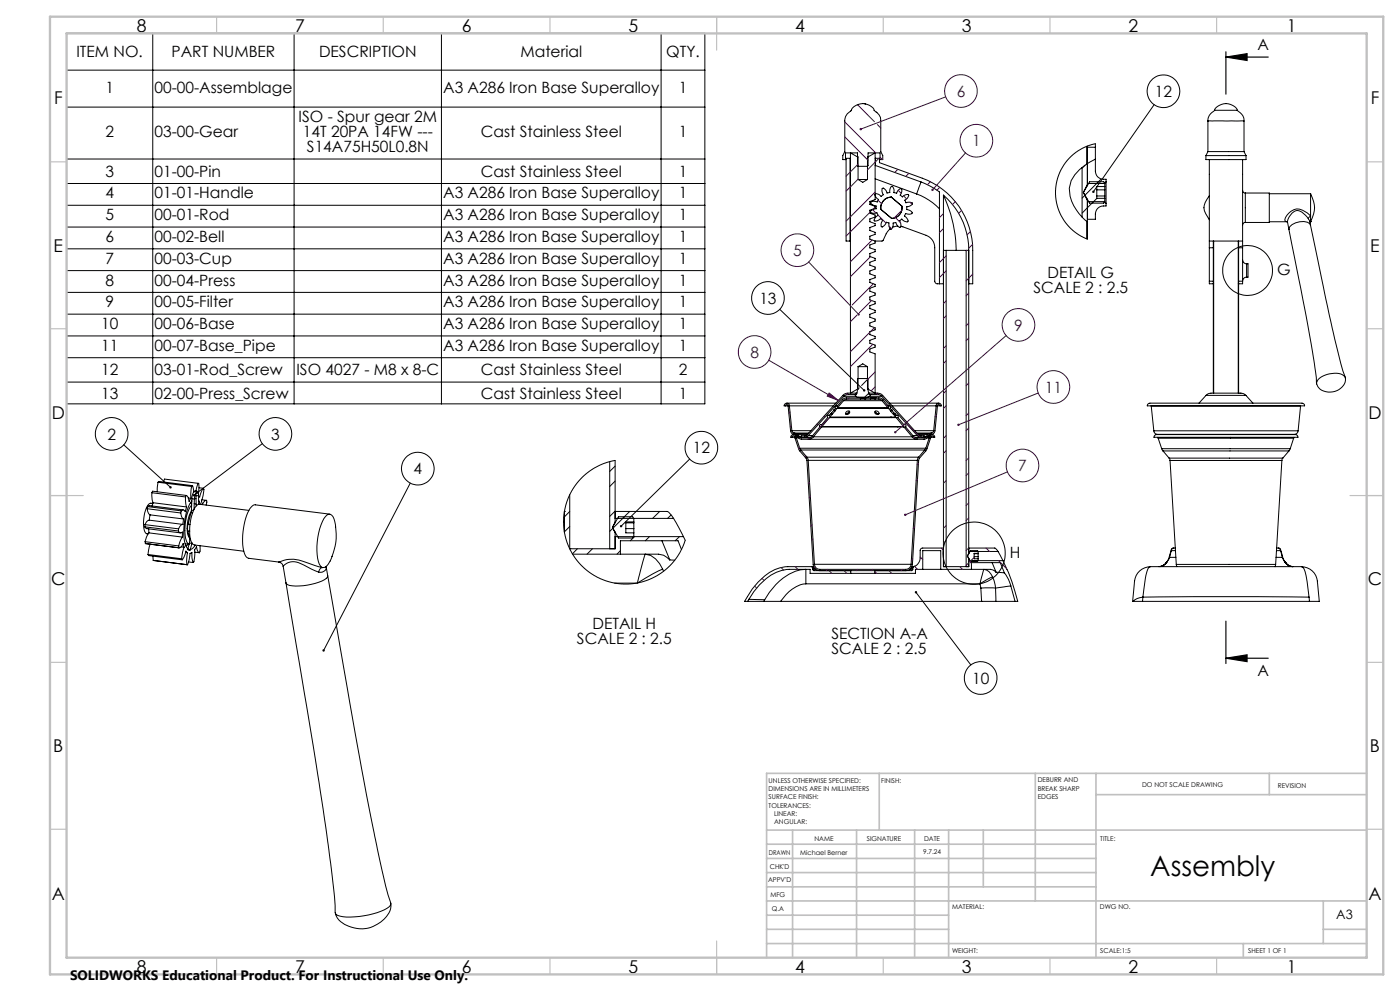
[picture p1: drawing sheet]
<svg xmlns="http://www.w3.org/2000/svg" width="420mm" height="297mm" viewBox="0 0 420 297" stroke-linecap="round" stroke-linejoin="round" font-family="sans-serif">
<g fill="none" stroke="#000" stroke-width=".3">
<path d="M20 10h191.5v111h-191.5zM45.8 10v111M88.2 10v111M132.4 10v111M198.3 10v111M20 21h191.5M20 32.1h191.5M255.2 33.3h.1M257.4 31.4h-.2M259.4 31.1l.3 .1M262.9 33.6l.2 .2M346.3 31.4l-18.3 26.1"/>
<path d="M364.4 33.1a4.1 4.1 0 0 0-2 3.2M364.4 33.1a3.9 3.9 0 0 1 6.8 0M364.4 33.1h6.8M371.2 33.1l.1 .1a3.8 3.8 0 0 1 1.9 3.1M20 55h191.5M20 47.7h191.5M253.6 47.8h-.8v-1.2l.6-1.2v-9.1a3.5 3.5 0 0 1 1.9-3.1 2.97 2.97 0 0 1 2.9-2.1 3.6 3.6 0 0 1 4.1 2.1l.3 .2a3.1 3.1 0 0 1 1.6 2.9v9.1l.6 1.2v1.2h-.8M253.6 47.8h.2M253.6 47.8v-2h3.6v3.8l.2 .2h2.8l.2-.2v-3.8h3.6v2M255 47.4h.1M255 47.4h-1.2v24.8h1.2M255 47.4v24.8"/>
<path d="M257.4 53.8h2.8M257.4 53.8v-6.8l-2.3-1.2v72l2.1-1.2M257.4 53.8l1.4 .8 1.4-.8M260.2 53.8v-6.8l2.3-1.2v14l-1.6 .6v.9l1.6 .5v.6l-1.6 .6v.9l1.6 .5v.6l-1.6 .6v.9l1.6 .5v.6l-1.6 .6v.9l1.6 .5v.6l-1.6 .6v.9l1.6 .5M262.5 47.4h.1M262.5 53.6l12.5 4.5M262.6 58.1v-.1a2.01 2.01 0 0 1 1.7 .9l.2-.2a.59 .59 0 0 0 .2-1l.1-1.3a.51 .51 0 0 1 .7 .4l.4 .4a.56 .56 0 0 0 .4 .6 .56 .56 0 0 0 .6-.3l.4-1.4 .5-.2 .4 .9-.1 .9 .9 .2 .4-.8 .8-.6 .3 .2v.7l-.4 1.2 .6 .4 1.3-.7h.4l.2 .2a2.12 2.12 0 0 1-1.2 1.5l.1 .2a.59 .59 0 0 0 1 .4l1.2 .2 .1 .4-.8 .5-1 .2v.4a.53 .53 0 0 0 .1 .5 .53 .53 0 0 0 .6 .2l.6 .3 .3 .5-.7 .4-1.2-.2-.4 .7 .9 .9a.51 .51 0 0 1 0 .9l-.9-.2-.8-.7-.7 .6 .4 .6v1.2h-.5l-.7-.7a.57 .57 0 0 0-.4-.5 .57 .57 0 0 0-.7 .3v.7l-.5 .8h-.3l-.4-1.1a.57 .57 0 0 0-.2-.7 .57 .57 0 0 0-.7 0l-.5 .8-.7 .4-.3-.6 .5-1.4-.6-.5-.8 .6-1 .1-.2-.2 .5-.9a.69 .69 0 0 0 .5-.9 .69 .69 0 0 0-1.1-.3l-.9-.2-.1-.3 1-.7 .8-.1-.1-.2a.58 .58 0 0 0-.1-.7 .58 .58 0 0 0-.6-.1l-.4-.3a.52 .52 0 0 1-.5-.7l.8-.3 1.2 .2 .4-.7-.9-.9-.3-.6zM262.6 47.4h1.2v1.4l12.9 4.6a22.9 22.9 0 0 1 15.1 21.6v10.1h-1.2M262.6 49.6l-.1 .1M262.6 49.6l13.7 4.9M262.6 47.4v2.2M263.8 47.8h.2"/>
<path d="M275 58.1l3.7 1.9 3.1 2.6M276.3 54.5l-1.3 3.6M276.3 54.5l2.9 1.3 2.6 1.7v27.6M283 58.5a39.2 39.2 0 0 1 3.8 16.3v.2M283 58.5a21.9 21.9 0 0 1 7.6 16.5M283 58.5v111.3h7.6v-2.4M324.6 50.2v14.9M325 57.7l1.2 2.4M325.5 58.6l-.9 .8M325.5 49.5l-.9 .9M326 43.8l-.1 5.4a12.8 12.8 0 0 0-4.6 4.9 9.3 9.3 0 0 0 1.6 8.8l1.9 2.3 1.4 1.3M326.1 59.6l.1 .5"/>
<path d="M326.2 55.3l-.1 .4M326.2 43.8v11.5M326.2 55.3l-1.2 2.4M326.2 44.1h2.4M326.9 54.5h4.2l.3 .5v5.3l-.3 .6h-4.2l-1.9-3.2zM328.6 47.7l-2.4 1.3M329 58.7h2.4M329 56.9h2.4M329.1 59.4l-4.5 4.5M330.4 53.6l-4.9 4.9M331.4 55.9h-2.4v3.5h2.4M331.8 54.5v-.8h-.8a2.41 2.41 0 0 1-2.4-2.4v-8.2l-2.2 .6-2 .9-2 1.3-1.9 1.8-1.3 1.7-1.2 2-.7 2.1-.6 2.6v2.3l.3 2.6 .8 2.5 1.3 2.5 1.5 1.9 1.5 1.3 2.2 1.6 1.9 .9v-11.6"/>
<path d="M331.8 54.5v6.5M331.8 54.5l-.5 .5h-5.1M361.8 46.6h12M361.8 46.6v1.2h12v-1.2M362.4 45.4v-9.1l.3-.1 10.5 .1v9.1M362.4 45.4l-.6 1.2M362.4 45.4h10.8M362.8 58.7a5.4 5.4 0 0 0-1.5 4.4l1.5 2.8M362.8 47.8v24.4M372.8 57.1a.78 .78 0 0 0 .8 .8M372.8 47.8v24.4M373.2 45.4l.6 1.2"/>
<path d="M373.6 57.9h7.2v8.8h-7.2M373.6 57.9v8.8M380.8 58.1l12.4-.1a8.1 8.1 0 0 1 0 8.5M393.2 58.1v6.7M20 61.5h191.5M20 68h191.5M20 74.6h191.5M255 72.2h.1M262.5 72.2v.6l-1.6 .6v.9l1.6 .5v.6l-1.6 .6v.9l1.6 .5v.6l-1.6 .6v.9l1.6 .5v.6l-1.6 .6v.9l1.6 .6v.6l-1.6 .5v.9l1.6 .5v.6l-1.6 .6v.9l1.6 .5v.6l-1.6 .6v.9l1.6 .5v.6l-1.6 .6v.9l1.6 .5v.6l-1.6 .6v.9l1.6 .5v.6l-1.6 .6v.9l1.6 .5v.6l-1.6 .6v.9l1.6 .5v.6l-1.6 .6v.9l1.6 .5v.6l-1.6 .6v.9l1.6 .5v11.8l-2.1-1.2M265 60.2a3.1 3.1 0 0 1 2.4-1.1l3.2 2.7a3.2 3.2 0 0 1-3.1 3.7l-3.2-2.7a3 3 0 0 1 .7-2.6zM267.1 68.6a6.8 6.8 0 0 0-2.2 3.4l-.2 .2h-2.2M269.3 67.7l-1.5 .4"/>
<path d="M270.3 67.8l7.5 2.7a3.9 3.9 0 0 1 2.6 3.8v10a.78 .78 0 0 0 .8 .8h1.8M283 75h.8M283.8 75h6M283.8 75v94.8M289.8 75h.8M289.8 75v94.8M290.6 75v90.8M326 66.3v5.3M326.2 60.4h5.1l.5 .6M331.8 61v.7a2.58 2.58 0 0 0-3.2 2.4v1.6h-2.4M362.8 72.2h10M362.8 72.2v2.1"/>
<path d="M362.8 74.3v10M362.8 74.3h1.2M364 72.2v2.1M364 74.3v10M364.1 72.2v45.6M371.5 72.2v45.6M371.6 72.2v2.1M371.6 74.3v10M371.6 74.3h1.2M372.8 72.2v2.1M372.8 77.9a1.2 1.2 0 0 0 1.2 1.2M372.8 74.3v10"/>
<path d="M373.6 66.7a.78 .78 0 0 0-.8 .7M374 79.1v4M374 79.1h.4v4h-.4M380.8 66.5l5.5 .1M386.3 66.6l.4 2.2M386.7 68.8l3.5 17.7a406 406 0 0 1 4.7 26.7v1.6M392.5 65.5l.4 .9 7.5 35.2 1.9 7.5 1.3 4M392.5 65.5a5.7 5.7 0 0 0-3.4-2.4 4 4 0 0 0-2.8 3.5M393.2 66.5h.1M393.1 67.5a2.52 2.52 0 0 0-3.2-1 3.3 3.3 0 0 0-3.2 2.3M393.2 64.8v1.6M393.2 66.4h.1"/>
<path d="M393.2 64.8l-.7 .7M393.2 66.4l-.2 .1M393.2 64.8v-.1a5.1 5.1 0 0 0-5-1.9 4.5 4.5 0 0 0-2.8 3.2l.3 .4 .5 .1M20 81.1h191.5M20 87.6h191.5M20 94.2h191.5M233.9 92.7l25.4 24.3M362.8 84.3v.8h1.3M362.8 84.3h1.2M364 84.3v33.5M371.6 84.3v33.5M371.6 84.3h1.2"/>
<path d="M372.8 84.3v.8h-1.3M374 83.1a1.2 1.2 0 0 0-1.2 1.2M20 100.7h191.5M20 107.2h191.5M20 114.5h191.5M253.2 118.8h3.6M253.2 118.8l-10.7 11.7M256.4 118.2l.8 .8h3.3l.7-.8M256.8 117.8h-2.4l-1.2 .4-11.2 12.2-1.6 .2v.5h.9M256.8 118.2h-2.6l-1 .6M256.8 117.8h.3M256.8 117.8v.4"/>
<path d="M257.2 116.6l-.1 1.1-.3 .5M257.2 116.6v-3.2h3.2v3.2M257.4 109.9h2.8M257.4 109.9v6.7h-.2M257.4 109.9l1.4-.9 1.4 .9M257.8 116.2l-.6 .6M258.1 119.2l-4.6 .1-.7 .5-1.6 1.9a.4 .4 0 0 0-.6 .1 .4 .4 0 0 0 0 .5l-.4 .6M258.1 119.6h-4.1l-1 .5M258.1 119.2h.1M258.1 119.2h1.4M258.1 119.6h1.4M258.1 119.2v.4"/>
<path d="M259.5 119.2h.1M259.5 119.2h1.6M259.5 119.6h1.6M259.5 119.2v.4M260.2 109.9v6.7h.2M260.4 113.6l-1.9 1.9M260.4 116.6l.4 1.6M260.5 119h.1M260.6 117.8h.2M260.7 118.1l-.1-.2-1.2 1.1M260.8 117.8h2.5l1.2 .4 11.1 12.2 1.6 .2v.5h-.9M260.8 118.2h2.7l1 .6"/>
<path d="M260.8 118.8h3.7M260.8 117.8v.4M261.1 119.2h.1M261.1 119.2h1.4M261.1 119.6h1.4M261.1 119.2v.4M262.5 119.2h1.3l.9 .4 1.8 2.1a.4 .4 0 0 1 .6 .1 .4 .4 0 0 1-.1 .5l.5 .6M262.5 119.6l1.4 .1 .7 .4M262.5 119.2h.1M262.5 119.2v.4M264.5 118.8l10.7 11.7M361.8 118.5l.7-.5 .8-.2h9l.8 .2 .7 .5"/>
<path d="M361.8 118.5h12M361.8 118.5l-2.1 2.3M373.8 118.5l2.1 2.3M403.6 113.2a4.3 4.3 0 0 1-4.4 4.3l-1.5-.1a3.3 3.3 0 0 1-2.7-2.4M403.6 113.3a2.93 2.93 0 0 0-3.3-1.4 5.7 5.7 0 0 0-5.3 2.7v.5M37.1 133.3l14.1 12.7M78.7 133l-20.5 15.4M182.9 138.4v26.1M184.5 139.7l-1.6 1.6M206.9 137.6l-20.6 20.1M235.6 121.6h-.4a.79 .79 0 0 1 .8-.8 .79 .79 0 0 1 .8 .8M235.6 121.6a.41 .41 0 0 1 .4-.4 .41 .41 0 0 1 .4 .5"/>
<path d="M235.6 121.6h.8M236 120.8h14.8M236.4 121.7l.8 7.4a1.2 1.2 0 0 0 .9 1.1l.9 .2 .5 .8 .7 .4 2.3 .1M236.8 121.6h13.2M236.8 121.6l.8 7.5M237.6 129.1l.6 .7M237.6 129.1h5.7M237.6 131.1a.47 .47 0 0 1 .6-.3 .47 .47 0 0 1 .3 .5l1.2 3.6 2.2 2.5 .2 .6 1.8 31.2a1.99 1.99 0 0 0 2.1 1.8M237.6 131.1h.8M238 130.2h.4M238.2 129.8h4.4M238.2 129.8l.7 .2"/>
<path d="M238.8 130.9a.8 .8 0 0 0-.8-.7 .8 .8 0 0 0-.8 .9h.4M238.8 130.9l.1 .3M238.8 130.9h.6M238.9 131.2h.6M238.9 131.2l1 3.1M238.9 130l.5 .3M238.9 130h3.6M239.4 130.3h2.7M239.4 130.3l.4 .6M239.8 130.9h.6M239.9 134.3l.3 .6M239.9 134.3h37.8"/>
<path d="M240.2 134.9h37.2M240.2 134.9l1.9 2.1M241.3 131.1h2M242.1 137l.4 1M242.1 137h33.5M242.5 138h32.7M242.5 138l1.8 31.1M242.5 131.7h32.7M242.5 130.5l-1.2 .6M242.5 130.5h1.3M244 130.9l-.9 .6-.6 .2M244 130.9h29.6"/>
<path d="M246.2 127.2h.4M246.5 127.9h22.8M246.5 127.9l-2.5 3M246.6 127.9h22.7M246.6 127.9h-.1M248.6 124.4h.3M248.8 125.2h18.6M248.8 125.2l-2.2 2.7M249 125h18.3M249 125l-.2 .2M249.3 124l-.5 .5a.39 .39 0 0 0-.5 .1 .39 .39 0 0 0 0 .5l-1.8 2.2a.4 .4 0 0 0-.6 .1 .4 .4 0 0 0 .1 .5l-2.8 3.2-2.9 .1-.5-.3M249.3 124h.1"/>
<path d="M249.3 124l.3 .2M249.4 123.8l-.1 .2M249.6 124.2l-.6 .8M250 123l-.6 .8M250.2 122.9l-.2 .1M250.2 122.9h.1M250.2 122.9l.3 .3M250.5 123.2l-.9 1M250.9 121.6h.3M251.1 122.3h14.3M251.1 122.3l-.6 .9M251.2 122.2h14.1"/>
<path d="M251.2 122.2l-.1 .1M253 120.1h11.6M253 120.1l-1.8 2.1M253.9 123.4a.55 .55 0 0 1 .7-.3 .55 .55 0 0 1 .3 .7 .55 .55 0 0 1-.6 .4 .44 .44 0 0 1-.6-.2 .44 .44 0 0 1 .2-.6zM254.4 123.8l-.4 .2M254.4 123.8l-.8 .1M254.8 123.2l-.4 .6M262.5 123.3a.62 .62 0 0 1 1 0 .62 .62 0 0 1-.3 .9l-.7-.4zM262.6 123.3l.3 .5M262.9 123.8l.3 .2M262.9 123.8l.8 .1M263.2 124h.1"/>
<path d="M264.6 120.1l1.8 2.1M265.3 122.2h1.1M265.3 122.2l.1 .1M265.4 122.3h1.1M266.4 122.2l.1 .1M266.4 121.6h.4M266.5 122.3l.7 .9M266.9 120.8h14.7M267.2 123.2l.9 1M267.3 125h1.4M267.3 125l.1 .2M267.4 125.2h1.5"/>
<path d="M267.5 122.9l.1 .1M267.5 122.9h.1M267.5 122.9l-.3 .3M267.6 123l.6 .8M267.7 121.6h13.1M268.1 124.2l.6 .8M268.2 123.8l.2 .2M268.4 124l.5 .5a.39 .39 0 0 1 .5 .1 .39 .39 0 0 1-.1 .5l1.9 2.2a.4 .4 0 0 1 .5 .1 .4 .4 0 0 1 0 .5l2.8 3.2 2.9 .1 .5-.3M268.4 124h.1M268.4 124l-.3 .2M268.7 125l.2 .2M268.8 124.4h.3"/>
<path d="M268.9 125.2l4.7 5.7M269.3 127.9h1.8h-1.8M269.3 127.9h.1M271.1 127.2h.3M273.6 130.9l.9 .6 .7 .2M273.8 130.5h1.4M274.4 131.1h1.9M274.4 129.1h5.7M275 129.8h4.5M275.2 130.5l1.1 .6M275.2 130h3.5M275.2 138l-1.9 31.1"/>
<path d="M275.5 130.3h2.8M275.6 137l-.4 1M277.2 130.9h.7M277.4 134.9l-1.8 2.1M277.7 134.3l-.3 .6M278.1 131.2h.7M278.3 130.3l-.4 .6M278.3 130.9h.5M278.7 130l-.4 .3M278.8 131.2l-1.1 3.1M278.8 130.9a.8 .8 0 0 1 .9-.7 .8 .8 0 0 1 .7 .9h-.4M278.8 130.9v.3"/>
<path d="M279.2 131.1h.8M279.3 130.2h.3M279.5 129.8l-.8 .2M280 131.1a.47 .47 0 0 0-.5-.3 .47 .47 0 0 0-.3 .5l-1.3 3.6-2.1 2.5-.2 .6-1.9 31.2a1.99 1.99 0 0 1-2 1.8M280.1 129.1l-.6 .7M280.8 121.6a.79 .79 0 0 1 .8-.8 .79 .79 0 0 1 .8 .8h-.4M280.8 121.6l-.7 7.5M281.2 121.6h.8M281.2 121.7l-.7 7.4a1.2 1.2 0 0 1-.9 1.1l-.9 .2-.6 .8-.6 .4-2.3 .1M282 121.6a.41 .41 0 0 0-.4-.4 .41 .41 0 0 0-.4 .5M344.3 121.2l.7-.4h45.6a.64 .64 0 0 1 .7 .8h-47.1zM345.4 121.7h44.8"/>
<path d="M345.4 121.6v.1M345.4 121.7l.7 7.4M346.1 129.1l.4 .8 .5 .3M346.1 129.1h43.3M346.5 130.4l42.4-.1a.49 .49 0 0 1 .4 .8h-43.1zM347 130.2h41.5M347 130.2h.3M347.4 131.1l.1 .2M347.5 131.3h40.6M347.5 131.3l1 3.2M348.5 134.5l.4 .6M348.5 134.5h38.6"/>
<path d="M348.9 135.1h37.8M348.9 135.1l1.8 2.2M350.7 137.3l.3 .7M350.7 137.3h34.1M351 138h33.6M351 138l1.9 31.2M384.6 138l-1.9 31.2M384.8 137.3l-.2 .7M386.7 135.1l-1.9 2.2M387.1 134.5l-.4 .6M388.1 131.3l-1 3.2M388.2 131.1l-.1 .2"/>
<path d="M388.5 130.2h-.3M389.4 129.1l-.3 .7-.6 .4M390.2 121.6v.1M390.2 121.7l-.8 7.4M43.5 157.9l.5 .5 10.1 1.3M43.5 157.9l10 1.2M43.5 157.2v.7M43.5 157.2l10.1 1.3M44.2 152.5a2.22 2.22 0 0 0 .8 1.8M44.2 152.5l10 1.2M44.3 151.8l-.1 .7M44.3 151.8l.6-.3 10.1 1.3"/>
<path d="M44.3 151.8l10.1 1.3M44.6 158.5l.1 1.2M44.7 159.7l-.7 1.1-.5 1.5M44.7 159.7l10.1 1.3M44.8 155.9a1.76 1.76 0 0 0-1.3 1.3M44.8 155.9l10 1.3M45 154.3l-.2 1.6M45 154.3l10.1 1.2M45.6 147.7l.2-.5 10 1.3M45.6 147.7v2.1l.3 .9M45.6 147.7l10.1 1.2M45.9 150.9l-.7-.1a4.5 4.5 0 0 0-1.9 3.7 7.5 7.5 0 0 0 .5 5.4l.6 .1"/>
<path d="M45.9 150.7l-.3 1M45.9 150.7l10.1 1.2M47.4 144.5l-.2 2.9M47.4 144.5l.3-.2 10 1.3M47.4 144.5l10.1 1.3M49 144.5l.4-.9 10 1.2M53.5 159.1a.68 .68 0 0 0 .5 .6 .68 .68 0 0 0 .7-.2l.1 1.5M53.6 158.5l-.1 .6M54.2 153.7a2.07 2.07 0 0 0 .9 1.8M54.4 153.1l-.2 .6M55.1 155.5l-.1 .7a1.05 1.05 0 0 1-.8 1.3l-.6 1M55.7 148.9v2.2l.3 .8"/>
<path d="M55.8 148.5l-.1 .4M55.8 148.5a1.85 1.85 0 0 1 .9 1.8l.6-.9M56 151.9l-.4 1.4a.66 .66 0 0 0-.6-.5 .66 .66 0 0 0-.6 .3M56.3 159.1l.6 .1M56.3 159.1l.6 2.2M56.4 157.2l-.1 1.9M56.4 157.2h.6M56.5 149.3l.8 .1M57.1 150.8h.4M57.3 153.7h.5M57.3 153.7l-.9 3.5M57.4 153.3a9.4 9.4 0 0 0-.7 7.7l.1 .1"/>
<path d="M57.4 152.9l-.1 .8M57.4 152.9h.7M57.5 151.4a13.9 13.9 0 0 0-1.5 11l.7 .7-1.2-.1M57.5 145.8l-.2 3.6M57.5 150.2v-.1a17.4 17.4 0 0 0-1.8 13.4l.7 1M57.6 149.4l.7 .1M57.6 149.4l-.2 3.5M57.7 145.6l-.2 .2M57.7 145.6l.4 1.9M58.2 147.4l-.4 .8-.2 1.2M58.2 147.4a.39 .39 0 0 1 .6 0 .39 .39 0 0 1-.1 .6M58.3 149.5l-.1 3.2"/>
<path d="M58.4 147.2a.86 .86 0 0 1 1 .2 .86 .86 0 0 1 .1 1M58.4 150.9l.4 .3M58.4 147.2a.39 .39 0 0 1 .5 .1 .39 .39 0 0 1 0 .5M58.4 147.2l-.2 .2M58.5 148.3h.2M58.6 148.3h.1M58.7 148l.1 .4M58.7 148v.3M58.7 148l-.4 1.5M58.8 148.4l.1 3.2M58.8 149.4l-.5 .1M58.9 147.8h.1"/>
<path d="M58.9 147.8l-.2 .2M59.4 144.8l-.6 2.3M59.4 144.8l.2 .1 .1 .8-.2 2.3M59.5 148.4l-.3 .2-.4-.2M59.5 148.4l.1 2.7M59.6 150l.5 1.2M59.7 146.2l1.3 .1M60.6 149.8l1.3 .2M61 146.3l-.6 1.1-.5 1.6-.4-.4M61 146.3l.1 .8-.3 1.8a2.58 2.58 0 0 0-.1 2.3 1.49 1.49 0 0 1 1.3-1.2M62 150l-.2 1.4M74.6 153l-15.1-1.9a8.3 8.3 0 0 0-2.5 6.2 7.7 7.7 0 0 0 1 5.9l15.1 2"/>
<path d="M98.9 154.1l-22.5-2.8a5.3 5.3 0 0 0-2.7 4.1 17.8 17.8 0 0 0 0 11.2l.9 .7 9 1.1M100.7 157.9a16.4 16.4 0 0 1-1.1 8.9M100.7 157.9l-.1-.6a4 4 0 0 0-1.5-3.2 1.94 1.94 0 0 0-1.9 1.3 19 19 0 0 0-1.4 13.6l1 1.1M123.1 144.8l-26 50.1M169.3 153.3l-.2 3.4 .4 3.8 1 3.1 1.8 3.3 1.8 2.3 2.8 2.4 3.4 1.9 3.4 1.1 3.2 .4 4.4-.3 3.2-.9 3.1-1.6 3-2.2 2.7-3.4 1.2-2 1.1-2.6-.6-1.2M169.3 153.3h.1M170.9 148.2v16.3M170.9 153.3l-1.8 1.8M170.9 157.8l-1.6 1.6M183.7 158.1l.8 1.6M184.5 159.4v.3M184.5 156.5v-18.5h-.1l-3.3 .9-3.3 1.7-2.8 2.1-2.6 3-1.9 3.4-1 3.4-.2 7"/>
<path d="M184.5 156.5v.2M184.5 153.3h15.6l.5 .2 1.5 1.9M184.5 159.7v4.8h-13.6M184.5 156.5l-.8 1.6M184.5 155.4h17.6M184.5 144.2l-1.6 1.6M184.5 153.2l-1.6 1.6M185.6 154.9h4.2l.3 .5v5.3l-.3 .6h-4.2l-1.9-3.2zM187.3 154.9l-4.4 4.3M187.7 156.7h2.4M187.7 158.4h2.4M188.9 153.3l-2.1 2.1"/>
<path d="M190.1 156.4h-2.4v3.3h2.4M197.9 153.3l-2.1 2.1M201.3 154.3l-1 1.1M202.1 155.4l2.9 5.4M43.5 162.3l.1 .6M43.5 162.3l10.1 1.3M43.6 162.9l10.1 1.3M43.6 162.9h.1M44.4 166.2l.2 .3 10 1.3M44.4 166.2l10.1 1.3M45 163.1l-.6 3.1M45.9 166.7l.1 1.3"/>
<path d="M46 168h.2M46 168l10.3 1.3M53.6 163.6l.1 .6M54.3 163.9l.9 .1M54.5 167.5l.1 .3M54.8 161l-.7 1-.5 1.6M55.2 164l-.4 1.6-.3 1.9M55.2 164l-.2-1.1a1.62 1.62 0 0 1-1.3 1.3M55.7 165.6l.6 .1M56.3 165.7l-.3 2.3v1.2l.3 .1M56.3 165.7l-.5-.5-.5 1.6-.7 1M56.3 164.7l.4-.1 .3 .3z"/>
<path d="M56.5 163.1l-.7 .6M56.6 168.4l1.3 .2M56.8 162.8l.7 .2M56.8 162.8l-.5 1.9M56.9 161.3l-.1 1.5M56.9 161.3l.2 .2M57.5 163l-.5 1.8M57.6 162.7l-.1 .3M57.6 162.8v.1M57.9 168.6l-.3-1.3v-1.7l-.6 .2-.7 3.5M58.5 165.5l1.3 .2M58.6 163.4l-.6 .7-.9 .6"/>
<path d="M59.8 165.7a1.97 1.97 0 0 1-.9-1.8l-.2 .3a1.77 1.77 0 0 0-.2 1.8l-.3 2.3-.3 .3M60 163.5l-.2 2.2M83.6 168.4l.9 .4 .4 .9M83.6 168.4a9.5 9.5 0 0 1 7.9 0l5.3 1.7M95.6 171.4l-4.5-2.1a4.6 4.6 0 0 0-6.2 .4l.9 5M96.8 170.1a1.41 1.41 0 0 0-1.2 1.3M97.8 169.9a1.63 1.63 0 0 1-2.2 1.5M97.9 169.7l.4 2.9a2202.9 2202.9 0 0 0 14.7 80.7 172.9 172.9 0 0 0 4.2 17.3M98.3 172.6a1.21 1.21 0 0 1-1 1.1 17.4 17.4 0 0 1-11 1.6l-.5-.6 11.1 67.8 2.3 16.3 1.3 12.6a5.6 5.6 0 0 0 4.8 6.4 9.4 9.4 0 0 0 11.9-5.5v-1.6a1.49 1.49 0 0 1-1.1 1.5 24.3 24.3 0 0 1-14.1 2.4 1.24 1.24 0 0 1-1.4-1M99.6 166.7l-.6 1.6a2.54 2.54 0 0 1-2.2 1.8M170.9 164.5h.1M171.8 166.1h25.8l1.5 .3 1.8 1.4"/>
<path d="M173.2 164.5l-1.5 1.5M177.7 164.5l-1.6 1.6M184.4 174.8h6.7M184.5 160.8h20.5M186.1 165l-1 1.1M190.4 160.8l-1.3 1.3M194.8 160.8l-1.2 1.3M198.6 162.1l2.3 5.7M198.8 170.6a6.7 6.7 0 0 0-5.2-4.5l-2.4 8.6M198.8 170.6l-3 1.4-4.5 2.7M198.8 170.6l.3 .6M200.9 167.8l1.5 .1"/>
<path d="M203.8 160.8l-1.2 1.3M204.4 164.7l-1-2.6h-17.3v4M204.4 164.7h.1M224.7 179.6l4.7 .1M224.7 179.6l-.4 .6M229.4 179.7l-.3 .5M241.8 175v-4.3a9.3 9.3 0 0 0-6.8 2.5 20.6 20.6 0 0 0-5.6 6.5M241.8 175a10.2 10.2 0 0 0-7.6 5.2M241.8 175h52.2M243.4 169.8h-7.1a12.3 12.3 0 0 0-8.9 4.6l-1.7 2.1-2.3 3.7h.9M243.4 169.8l.4 .4M243.4 169.8h.7"/>
<path d="M243.8 170.6l.3 .4h29.5l.2-.4M243.8 170.2h.5M243.8 170.6h.9M243.8 170.2v.4M244.3 169.1a1.57 1.57 0 0 0 1.7 1.5h25.7a1.57 1.57 0 0 0 1.6-1.5M244.3 169.1h29M255.2 171.8h-12.2v-1.2h-6.2a12.5 12.5 0 0 0-8.9 4.7l-1.8 2-1.4 2.3M255.2 171.8h7.2M255.2 171v.8M262.4 171v.8M272.9 170.6h.9M273.3 170.2h.5"/>
<path d="M273.5 169.8h.3M273.8 169.8l.3 .1M273.8 170.2v.4M274.1 169.9l-.3 .3M274.5 169.7l-.7 .1M274.8 177.5l16.5 21.8M276.8 170.6h5.4M276.8 170.6v-5.6h5.4v5.6M276.8 170.6h-2.2v1.2h-12.2M282.2 170.6h14.9l.8 .2 .9 .7M283 164.2h-6.2a.73 .73 0 0 0-.8 .8v2.2a2.92 2.92 0 0 1-1.9 2.7M290.2 166.6l.4 .8"/>
<path d="M290.6 167.3v.1M290.6 165.8v.2M290.6 164.2h7.9l.9 1.1M290.6 165.8l-.4 .8M290.6 165.3h8.8M290.6 168h10.3M291.1 165h2.2l.1 .3v2.7l-.1 .2h-2.2l-.9-1.6zM291.4 170.6v-2h8.7l1.2 3.1M292.2 165.9h1.2M292.2 166.8h1.2M293.4 165.8h-1.2v1.7h1.2M294 175l.3 1.2"/>
<path d="M294.3 176.2h4.4M294.3 176.2l.2 4M297.6 168.6l1.2 2.9M297.8 172.9l.9 3.3M297.8 172.9a3.1 3.1 0 0 0-2.7-2.2l-1.1 4.3M297.8 172.9l-3.8 2.1M298.7 176.2l.1 4M298.8 171.5l2.3 .2M299.4 165.3l1.5 2.7M300.9 168a57 57 0 0 1 4.4 12.2h-.8M301.2 171.7h.1M301.3 171.7a10.3 10.3 0 0 1 1.9 3.9"/>
<path d="M303.2 175.6l-4.5 .6M303.2 175.6l1.3 4.6M342.9 179h49.8M342.9 179a4.2 4.2 0 0 0-2.9 1.2M342.9 179l-.1 1.2M345.2 169.8l-.4 .2a14.6 14.6 0 0 0-1.7 6.7l-.2 2.3M345.2 169.8h45.2M345.2 169.8a5.2 5.2 0 0 0-5 6l-.4 4.4h.2M349.4 169.2l-1.4 .6M349.4 169.2l-.9 .5-.9 .1M349.8 168.7l-.4 .5M350 168.5l-1.1 1.1-1 .2"/>
<path d="M350 168.4l-.2 .3M350 168.5l-.2 .2M350 168.4v.1M350.8 166.9l-.8 1.5M350.8 166.9l.1 .1M350.9 167l-.9 1.5M350.9 167h1.9M351.4 164.7l-.6 2.2M351.4 165l-.5 2M351.4 165h1.2M351.9 164.2l-.5 .4v.4M352.6 164.2l-.9 .2-.3 .6"/>
<path d="M352.9 169.2l.2 .6M352.9 169.2h29.8M382.7 169.2l-.2 .7M382.8 167h1.9M382.9 165h1.2M383 164.2h.5a.67 .67 0 0 1 .6 .8M383.6 164.2l.5 .4M384.1 164.7l.7 2.2M384.1 164.6v.4M384.1 165l.6 2M384.7 167l.9 1.5M384.8 166.9l.8 1.5"/>
<path d="M384.8 166.9l-.1 .1M385.6 168.5l1.1 1.1 1 .2M385.6 168.4l.2 .3M385.6 168.5l.2 .2M385.6 168.4v.1M385.7 168.7l.1 .1a2.56 2.56 0 0 0 2 1.1M385.8 168.7a2.8 2.8 0 0 0 2.1 1.1M385.8 168.7h.1M390.4 169.8l.4 .2a14.3 14.3 0 0 1 1.6 6.7l.3 2.3M390.4 169.8a4.9 4.9 0 0 1 4.9 5.2l.5 5.2h-3M392.7 179l.1 1.2M224.3 180.2h4.8"/>
<path d="M229.1 180.2h5.1M234.2 180.2h60.3M294.5 180.2h4.3M298.8 180.2h5.7M340 180.2h2.8M342.8 180.2h50"/>
<circle cx="349" cy="27.3" r="4.9"/>
<circle cx="230.4" cy="89.3" r="4.9"/>
<circle cx="374.3" cy="81.1" r="7.5"/>
<circle cx="33.5" cy="130" r="4.9"/>
<circle cx="82.6" cy="130" r="4.9"/>
<circle cx="210.4" cy="134.2" r="4.9"/>
<circle cx="125.3" cy="140.4" r="4.9"/>
<circle cx="292.2" cy="165.8" r="9.3"/>
<circle cx="294.2" cy="203.2" r="4.9"/>
</g>
<g fill="none" stroke="#400040" stroke-width=".3">
<path d="M253.4 36.5l9.3 9.3M257.3 31.4l5 5.1M263.2 37.3l1 1.1M283.7 29l-25.5 9.7M253.4 41l7 7M255 51.6l-1.2 1.2M255 56.1l-1.2 1.2M257.4 49.2l-2.3 2.3M257.4 53.7l-2.3 2.3M262.5 57.6l-7.4 7.4M262.5 48.6l-2.3 2.3M263.7 47.4l-1.1 1.1"/>
<path d="M264 47.1l.7 .7M269.3 50.8l-.9 .9M269.5 57l.9 1M271.1 58.7l.9 .9M272.7 52l-1 .9M279.1 54.5l-.9 .8M281.9 56.1l-.8 .9M289.7 45.8l-9.9 11.1M242.6 78.5l15 15.7M255 65.1l-1.2 1.2M255 69.6l-1.2 1.2M260.9 63.7l-5.8 5.8"/>
<path d="M261.1 76.9l-6 6M261.7 71.9l-6.6 6.6M261.8 62.8l1 1M262.5 62.1l-.5 .5M263.4 64.4l2.4 2.4M263.4 60l1.1 1.1M266.7 67.8l.8 .8M268.6 65.2l1.6 1.5M270.5 63l-2.3 2.4M273 60.6l.6 .7M283 64l-1.2 1.2M283 68.5l-1.2 1.2"/>
<path d="M283.8 76.7l-2 2M286.6 60.4l-.8 .9M288.5 63.1l-.9 .9M290 75l-.2 .2M291.1 69.4l-1 1M291.7 73.3l-1.1 1.1M257.1 94.4l-2 2M260.9 99.6l-5.8 5.8M261.5 90.1l-3.7 3.6M262 85.1l-6.3 6.3M262.4 98.2l-1.2 1.1M283.8 81.2l-2 2"/>
<path d="M283.8 94.6l-.8 .9M283.8 90.2l-.8 .8M290.6 96.8l-.8 .8M290.6 87.8l-.8 .8M291.8 82.2l-2 2M230.6 107.9l20.9 12.1M248.7 117.8l2.8 2.2-3.3-1.3zM251.5 119.9l.3 .3M253.9 117.9l.4 .3M254.8 119.2l-.4 .4M257.4 116.6h.1M261.8 103.2l-6.7 6.7"/>
<path d="M262.5 111.5l-2.3 2.3M262.5 116l-1.2 1.2M262.9 117.8l.4 .4M283.8 108.1l-.8 .8M283.8 103.6l-.8 .8M283.8 117.1l-.8 .8M290.6 101.3l-.8 .8M290.6 114.8l-.8 .8M301.8 100.6l-33.2 28.9M311.5 117.8l-24 9.5M237 123.5l-.4 .4M237.4 127.6l-.3 .3"/>
<path d="M239.9 134.1l-.4 .3M241.8 136.7l-.3 .3M242.8 131.2l-.4 .5M245.1 127l.3 .3M247.3 124.7l.2 .3M248.7 125.3l-3.1 3.1M266.2 121.3l-.3 .3M271.3 126.2l.1 .2M272.1 127.1l3.9 3.9M272.3 128.7l-.3 .2M274.4 131l-.3 .3M275.6 138.8l-.5 .5"/>
<path d="M281 124.5l-.5 .4M283.8 130.6l-.8 .8M283.8 121.6l-.8 .8M283.8 135.1l-.8 .8M290.6 123.8l-.8 .8M290.6 137.2l-.8 .8M290.6 128.3l-.8 .8M242.9 144.6l-.4 .4M243.1 148.8l-.4 .4M243.6 157.3l-.4 .4M274.4 158l-.4 .4M275.3 143.6l-.5 .5"/>
<path d="M283.8 144l-.8 .8M283.8 157.5l-.8 .8M290.6 141.7l-.8 .8M290.6 155.2l-.8 .8M290.6 150.7l-.8 .8M302.2 141.4l-30.6 12.9M226.4 175.6l.6 .7M228.6 173.4l.6 .6M234.3 170.1l.8 .7M238.5 169.8l.9 .8M243.9 161.5l-.4 .4M244.5 169.9l-.2 .2"/>
<path d="M248.2 170.6l-.3 .4M248.7 171l.8 .8M253.2 171l.8 .8M257.2 170.6l-.3 .4M261.7 170.6l-.4 .4M262.4 171.3l.6 .5M266.7 171l.8 .8M270.7 170.6l-.4 .4M273.8 167.5l-.4 .5M274.4 169.8l.9 .8M276 166.9l.8 .8M282.4 164.2l.6 .7"/>
<path d="M283.8 162l-.8 .8M287.9 169.8l.8 .8M290.6 168l.8 .8M290.6 164.2l-.8 .8M290.6 168.7l-.8 .8M292.2 167.1l-1.1 1.1M295.8 164.2l1.1 1.1M299.6 168l2.4 2.4"/>
<circle cx="288.3" cy="27.3" r="4.9"/>
<circle cx="292.9" cy="42.2" r="4.9"/>
<circle cx="239.2" cy="75" r="4.9"/>
<circle cx="305.5" cy="97.4" r="4.9"/>
<circle cx="226.4" cy="105.5" r="4.9"/>
<circle cx="316" cy="116" r="4.9"/>
<circle cx="306.8" cy="139.5" r="4.9"/>
</g>
<path d="M367.8 17.1l6.3-1v2zM367.8 17.1h12.7M367.8 15.5v12.7M367.8 197.3l6.3-1.1v2.1zM367.8 186.2v12.7M367.8 197.3h12.7" fill="none" stroke="#000" stroke-width=".35"/>
<g fill="none" stroke="#c0c0c0" stroke-width=".35">
<path d="M65 5v5M115 5v5M165 5v5M215 5v10M265 5v5M315 5v5M365 5v5M15 48.5h5M410 48.5h5M15 98.5h5M410 98.5h5M15 148.5h10"/>
<path d="M405 148.5h10M15 198.5h5M410 198.5h5M15 248.5h5M410 248.5h5M65 287v5M115 287v5M165 287v5M215 282v10M265 287v5M315 287v5M365 287v5"/>
</g>
<g fill="none" stroke="#c0c0c0" stroke-width=".5">
<path d="M263.8 231.8v17M310.6 231.8v38.2M328.8 231.8v55.2M328.8 238.2h81.2M380.8 231.8v6.4M410 231.8h-180v55.2M230 248.8h180M230 257.3h98.8M230 253h98.8M237.8 248.8v38.2M257 248.8v38.2M274.4 248.8v38.2"/>
<path d="M284.6 248.8v38.2M295 248.8v17M230 265.8h98.8M230 261.5h98.8M230 278.5h54.6M230 274.3h54.6M230 270h180M397 278.5h13M397 270v12.8M230 282.8h180M373 282.8v4.2"/>
</g>
<path d="M15 5h400v287h-400zM20 10h390v277h-390z" fill="none" stroke="#c0c0c0" stroke-width=".7"/>
<g fill="#000">
<path d="M367.8 17.1l6.3-1v2zM367.8 197.3l6.3-1.1v2.1z"/>
<path d="M274.6 177.2a.36 .36 0 0 0 0 .6 .36 .36 0 0 0 .5-.3 .36 .36 0 0 0-.5-.3l.2 .3zM258.9 116.8l.1 .5h.5l-.2-.3 .2 .3v-.6zM50.9 145.8v.5l.5 .1-.2-.4 .2 .3v-.5zM57.9 148.2v.4l.3-.2-.3 .2a.35 .35 0 0 0 .5 .1 .35 .35 0 0 0 0-.5 .35 .35 0 0 0-.5 0zM96.8 194.7l.1 .6 .2-.4-.2 .4a.37 .37 0 0 0 .5-.2 .37 .37 0 0 0-.1-.5 .37 .37 0 0 0-.5 .1zM327.8 57.2v.6l.2-.3-.2 .3a.36 .36 0 0 0 .6-.3 .36 .36 0 0 0-.6-.3zM186.1 157.4v.5l.2-.2-.2 .2a.36 .36 0 0 0 .5 .1 .36 .36 0 0 0 0-.5 .36 .36 0 0 0-.5-.1z"/>
</g>
<path d="M279.4 56.7l.1 .5 .3-.3-.3 .3a.37 .37 0 0 0 .5-.1 .37 .37 0 0 0 0-.5 .37 .37 0 0 0-.6 .1zM257.9 38.5v.3l.3-.1-.3 .1a.37 .37 0 0 0 .5 .2 .37 .37 0 0 0 .1-.6 .37 .37 0 0 0-.6 .1zM257.3 94l.1 .5h.4l-.2-.3 .2 .3 .2-.2-.3-.4zM271.3 154v.4l.3-.1-.3 .1a.37 .37 0 0 0 .5 .2 .37 .37 0 0 0 .1-.5 .37 .37 0 0 0-.6-.1zM268.3 129.3v.4l.3-.2-.3 .3a.37 .37 0 0 0 .5 0 .37 .37 0 0 0 0-.5 .37 .37 0 0 0-.5 0zM248.7 117.8l2.8 2.2-3.3-1.3zM287.3 127l-.1 .5 .3-.2-.3 .2a.37 .37 0 0 0 .5 .1 .37 .37 0 0 0 .2-.5 .37 .37 0 0 0-.6-.1z" fill="#400040"/>
<text font-size="8.5" x="345.1" y="262.5">Assembly</text>
<g font-size="5.3">
<text x="41" y="9.5">8</text>
<text x="88.5" y="9.5">7</text>
<text x="138.5" y="9.5">6</text>
<text x="188.5" y="9.5">5</text>
<text x="238.5" y="9.5">4</text>
<text x="288.5" y="9.5">3</text>
<text x="338.5" y="9.5">2</text>
<text x="386" y="9.5">1</text>
<text x="16.2" y="31.3">F</text>
<text x="411.2" y="31.3">F</text>
<text x="16.1" y="75.5">E</text>
<text x="411.1" y="75.5">E</text>
<text x="15.5" y="125.5">D</text>
<text x="410.5" y="125.5">D</text>
<text x="15.4" y="175.5">C</text>
<text x="410.4" y="175.5">C</text>
<text x="16" y="225.5">B</text>
<text x="411" y="225.5">B</text>
<text x="15.5" y="269.8">A</text>
<text x="410.5" y="269.8">A</text>
<text x="41" y="291.5">8</text>
<text x="88.5" y="291.5">7</text>
<text x="138.5" y="291.5">6</text>
<text x="188.5" y="291.5">5</text>
<text x="238.5" y="291.5">4</text>
<text x="288.5" y="291.5">3</text>
<text x="338.5" y="291.5">2</text>
<text x="386" y="291.5">1</text>
</g>
<g font-size="4.7">
<text x="22.9" y="17.2">ITEM NO.</text>
<text x="51.5" y="17.2">PART NUMBER</text>
<text x="95.7" y="17.2">DESCRIPTION</text>
<text x="156.1" y="17.2">Material</text>
<text x="199.9" y="17.2">QTY.</text>
<text x="377.3" y="14.9">A</text>
<text x="31.6" y="27.8">1</text>
<text x="46.3" y="27.8">00-00-Assemblage</text>
<text x="133" y="27.8">A3 A286 Iron Base Superalloy</text>
<text x="203.6" y="27.8">1</text>
<text x="346.5" y="29">12</text>
<text x="31.6" y="41.1">2</text>
<text x="46.3" y="41.1">03-00-Gear</text>
<text x="89.6" y="36.6">ISO - Spur gear 2M</text>
<text x="90.9" y="41.1">14T 20PA 14FW ---</text>
<text x="144.2" y="41.1">Cast Stainless Steel</text>
<text x="203.6" y="41.1">1</text>
<text x="92.1" y="45.6">S14A75H50L0.8N</text>
<text x="31.6" y="53">3</text>
<text x="46.3" y="53">01-00-Pin</text>
<text x="144.2" y="53">Cast Stainless Steel</text>
<text x="203.6" y="53">1</text>
<text x="31.6" y="59.5">4</text>
<text x="46.3" y="59.5">01-01-Handle</text>
<text x="133" y="59.5">A3 A286 Iron Base Superalloy</text>
<text x="203.6" y="59.5">1</text>
<text x="31.6" y="66">5</text>
<text x="46.3" y="66">00-01-Rod</text>
<text x="133" y="66">A3 A286 Iron Base Superalloy</text>
<text x="203.6" y="66">1</text>
<text x="31.6" y="72.5">6</text>
<text x="46.3" y="72.5">00-02-Bell</text>
<text x="133" y="72.5">A3 A286 Iron Base Superalloy</text>
<text x="203.6" y="72.5">1</text>
<text x="31.6" y="79.1">7</text>
<text x="46.3" y="79.1">00-03-Cup</text>
<text x="133" y="79.1">A3 A286 Iron Base Superalloy</text>
<text x="203.6" y="79.1">1</text>
<text x="314.3" y="83.2">DETAIL G</text>
<text x="383.1" y="82.4">G</text>
<text x="31.6" y="85.6">8</text>
<text x="46.3" y="85.6">00-04-Press</text>
<text x="133" y="85.6">A3 A286 Iron Base Superalloy</text>
<text x="203.6" y="85.6">1</text>
<text x="310" y="87.7">SCALE 2 : 2.5</text>
<text x="31.6" y="92.1">9</text>
<text x="46.3" y="92.1">00-05-Filter</text>
<text x="133" y="92.1">A3 A286 Iron Base Superalloy</text>
<text x="203.6" y="92.1">1</text>
<text x="227.8" y="91">13</text>
<text x="30.3" y="98.6">10</text>
<text x="46.3" y="98.6">00-06-Base</text>
<text x="133" y="98.6">A3 A286 Iron Base Superalloy</text>
<text x="203.6" y="98.6">1</text>
<text x="30.3" y="105.1">11</text>
<text x="46.3" y="105.1">00-07-Base_Pipe</text>
<text x="133" y="105.1">A3 A286 Iron Base Superalloy</text>
<text x="203.6" y="105.1">1</text>
<text x="30.3" y="112.5">12</text>
<text x="46.3" y="112.5">03-01-Rod_Screw</text>
<text x="88.9" y="112.5">ISO 4027 - M8 x 8-C</text>
<text x="144.2" y="112.5">Cast Stainless Steel</text>
<text x="203.6" y="112.5">2</text>
<text x="30.3" y="119.4">13</text>
<text x="46.3" y="119.4">02-00-Press_Screw</text>
<text x="144.2" y="119.4">Cast Stainless Steel</text>
<text x="203.6" y="119.4">1</text>
<text x="32.2" y="131.7">2</text>
<text x="81.4" y="131.7">3</text>
<text x="207.8" y="135.9">12</text>
<text x="124.1" y="142.1">4</text>
<text x="303" y="167.1">H</text>
<text x="177.8" y="188.4">DETAIL H</text>
<text x="249.5" y="191.5">SECTION A-A</text>
<text x="173.1" y="193">SCALE 2 : 2.5</text>
<text x="249.5" y="196">SCALE 2 : 2.5</text>
<text x="377.3" y="202.6">A</text>
<text x="291.6" y="204.9">10</text>
</g>
<g font-size="4.7" fill="#400040">
<text x="287" y="29">6</text>
<text x="291.6" y="43.9">1</text>
<text x="237.9" y="76.7">5</text>
<text x="304.3" y="99.1">9</text>
<text x="225.1" y="107.2">8</text>
<text x="313.5" y="117.7">11</text>
<text x="305.5" y="141.2">7</text>
</g>
<text font-size="4.1" x="21" y="293.7">SOLIDWORKS Educational Product. For Instructional Use Only.</text>
<text font-size="3.9" x="400.9" y="275.5">A3</text>
<g font-size="2">
<text x="230.6" y="234.6">UNLESS OTHERWISE SPECIFIED:</text>
<text x="230.6" y="237.1">DIMENSIONS ARE IN MILLIMETERS</text>
<text x="230.6" y="239.6">SURFACE FINISH:</text>
<text x="264.4" y="234.6">FINISH:</text>
<text x="311.3" y="234.5">DEBURR AND</text>
<text x="311.3" y="237">BREAK SHARP</text>
<text x="311.3" y="239.5">EDGES</text>
<text x="342.6" y="236">DO NOT SCALE DRAWING</text>
<text x="383.3" y="236.2">REVISION</text>
<text x="230.6" y="242.1">TOLERANCES:</text>
<text x="232.2" y="244.6">LINEAR:</text>
<text x="232.2" y="247.1">ANGULAR:</text>
<text x="244.3" y="252">NAME</text>
<text x="260" y="251.9">SIGNATURE</text>
<text x="277.2" y="251.9">DATE</text>
<text x="330.1" y="251.9">TITLE:</text>
<text x="230.6" y="256.1">DRAWN</text>
<text x="240.1" y="256.1">Michael Berner</text>
<text x="277" y="255.9">9.7.24</text>
<text x="230.9" y="260.3">CHK'D</text>
<text x="230.4" y="264.4">APPV'D</text>
<text x="231.1" y="268.8">MFG</text>
<text x="231.5" y="273">Q.A</text>
<text x="285.6" y="272.5">MATERIAL:</text>
<text x="330" y="272.5">DWG NO.</text>
<text x="285.6" y="285.5">WEIGHT:</text>
<text x="330.1" y="285.6">SCALE:1:5</text>
<text x="374.5" y="285.6">SHEET 1 OF 1</text>
</g>
</svg>
